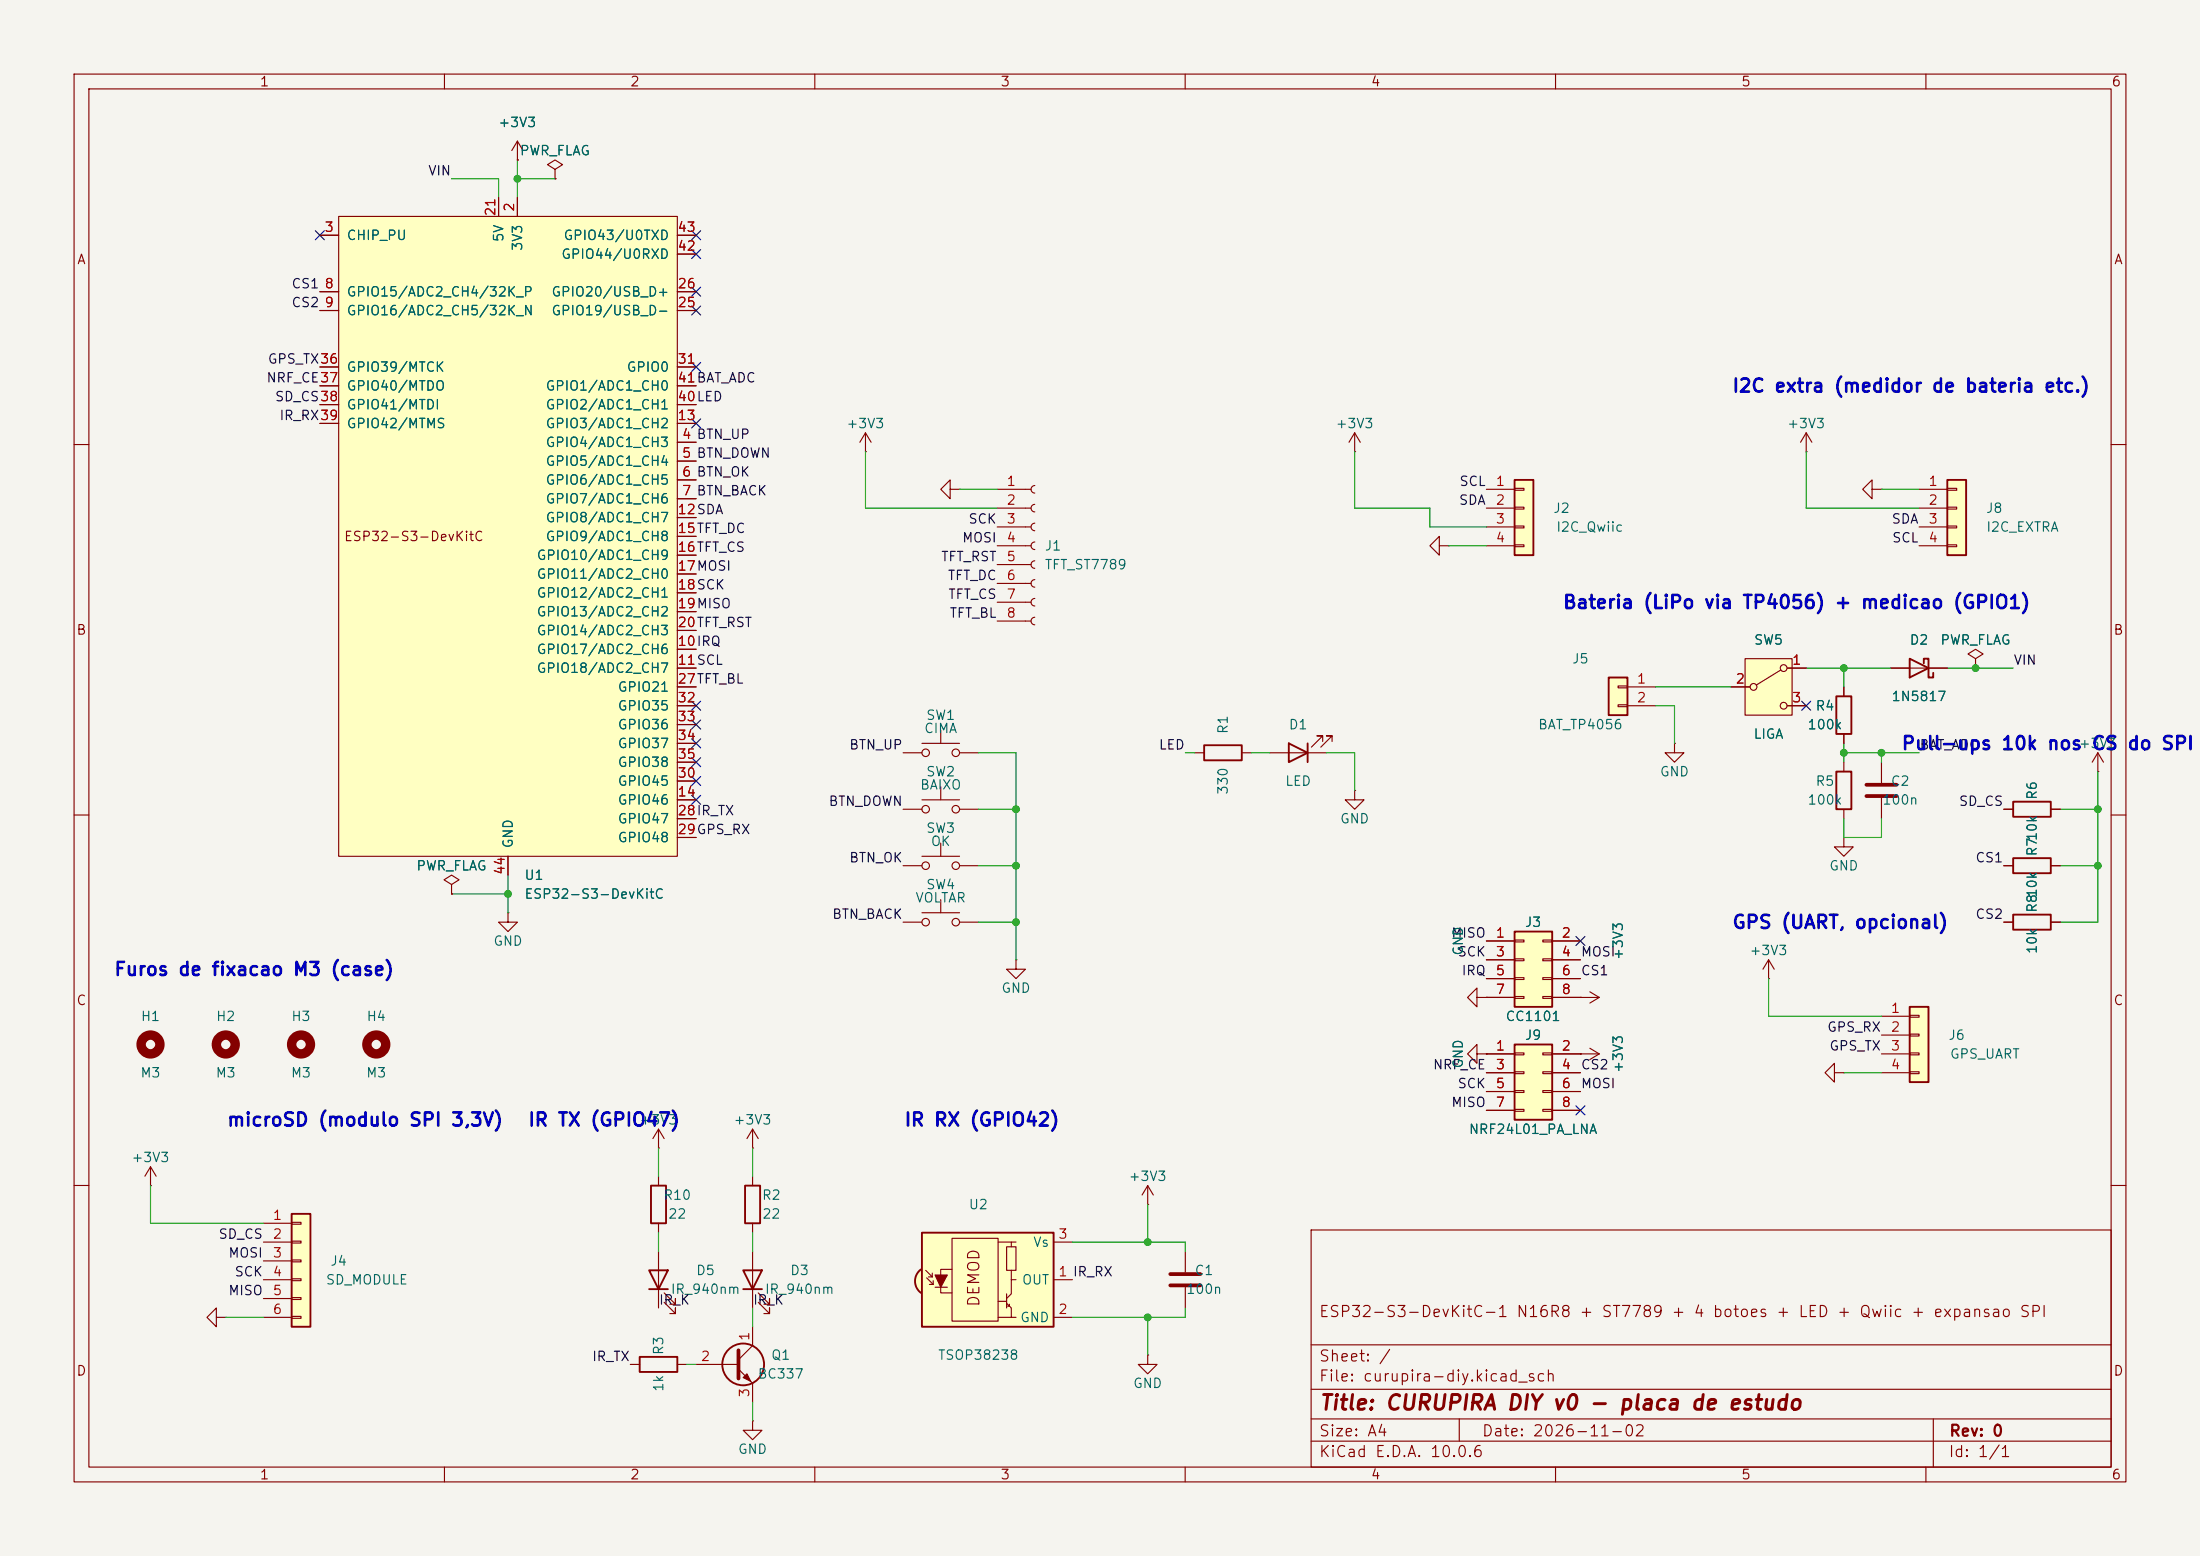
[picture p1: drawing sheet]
<svg xmlns="http://www.w3.org/2000/svg" width="297mm" height="210mm" viewBox="0 0 297 210" stroke-linecap="round" stroke-linejoin="round" font-family="sans-serif">
<path d="M0 0h297v210h-297z" fill="#f5f4ef" stroke="#f5f4ef" stroke-width=".14"/>
<g fill="none" stroke="#840000" stroke-width=".15">
<path d="M10 10h277v190h-277zM12 12h273v186h-273zM60 10v2M110 10v2M160 10v2M210 10v2M260 10v2M10 60h2M134.6 66h4.6M134.6 68.6h4.6M134.6 71.1h4.6M134.6 73.7h4.6"/>
<path d="M134.6 76.2h4.6M134.6 78.7h4.6M139.7 65.5a.51 .51 0 0 0-.5 .5 .51 .51 0 0 0 .5 .5M139.7 68.1a.51 .51 0 0 0-.5 .5 .51 .51 0 0 0 .5 .5M139.7 70.6a.51 .51 0 0 0-.5 .5 .51 .51 0 0 0 .5 .5M139.7 73.2a.51 .51 0 0 0-.5 .5 .51 .51 0 0 0 .5 .5M139.7 75.7a.51 .51 0 0 0-.5 .5 .51 .51 0 0 0 .5 .5M139.7 78.2a.51 .51 0 0 0-.5 .5 .51 .51 0 0 0 .5 .5M285 60h2M127 98.6v1.7M134.6 81.3h4.6M134.6 83.8h4.6"/>
<path d="M139.7 80.8a.51 .51 0 0 0-.5 .5 .51 .51 0 0 0 .5 .5M139.7 83.3a.51 .51 0 0 0-.5 .5 .51 .51 0 0 0 .5 .5M10 110h2M121.9 101.6h2.6M121.9 116.8h2.6M121.9 109.2h2.6M124.5 100.3h5M124.5 115.6h5M124.5 108h5M127 106.2v1.8M127 113.8v1.8M129.5 101.6h2.6"/>
<path d="M129.5 116.8h2.6M129.5 109.2h2.6M161.3 101.6h1.3M167.6 101.6h1.3M171.4 101.6h7.7M178.6 100.1v-.8h-.8h.8l-1.6 1.5M179.8 100.1v-.8h-.7h.7l-1.5 1.5M182.9 106.7v1.3h1.2l-1.2 1.2-1.3-1.2h1.3M182.9 106.7h.1M285 110h2M68.6 123.2v1.3h1.2l-1.2 1.2-1.3-1.2h1.3M68.6 123.2h.1"/>
<path d="M121.9 124.5h2.6M124.5 123.2h5M127 121.4v1.8M129.5 124.5h2.6M20.3 157.5l-.7 1.3M20.3 157.5l.8 1.3M20.3 157.5v2.5M88.9 154.9h.1M88.9 152.4l-.8 1.3M88.9 152.4l.8 1.3M88.9 152.4v2.5M88.9 158.8v1.2"/>
<path d="M101.6 154.9h.1M101.6 152.4l-.8 1.3M101.6 152.4l.8 1.3M101.6 152.4v2.5M101.6 158.8v1.2M10 160h2M20.3 160h.1M29.2 177.8v-1.3l-1.3 1.3 1.3 1.3v-1.3h1.3M30.5 177.8h.1M88.9 165.1v1.3M88.9 168.9v7.6M89.7 175.8l1.5 1.5v-.8v.8h-.8"/>
<path d="M89.7 174.5l1.5 1.5v-.7v.7h-.8M101.6 165.1v1.3M101.6 168.9v7.6M102.4 175.8l1.5 1.5v-.8v.8h-.8M102.4 174.5l1.5 1.5v-.7v.7h-.8M177 166h108v32h-108zM285 160h2M60 198v2M85.1 184.2h1.3M91.4 184.2h1.3M110 198v2M160 198v2"/>
<path d="M177 194.5h108M177 191.5h108M177 187.5h108M177 181.5h108M197 191.5v3M210 198v2M260 198v2M261 191.5v6.5"/>
<circle cx="125" cy="109.2" r=".51"/>
<circle cx="125" cy="116.8" r=".51"/>
<circle cx="125" cy="101.6" r=".51"/>
<circle cx="129" cy="116.8" r=".51"/>
<circle cx="129" cy="101.6" r=".51"/>
<circle cx="129" cy="109.2" r=".51"/>
<circle cx="125" cy="124.5" r=".51"/>
<circle cx="129" cy="124.5" r=".51"/>
</g>
<path d="M162.6 100.6h5v2h-5zM174 100.3l2.5 1.3-2.5 1.3zM176.5 100.3v2.6M87.6 171.5h2.6l-1.3 2.5zM87.6 174h2.6M87.9 160h2v5.1h-2zM100.3 171.5h2.6l-1.3 2.5zM100.3 174h2.6M100.6 160h2v5.1h-2zM86.4 183.1h5v2.1h-5z" fill="none" stroke="#840000" stroke-width=".25"/>
<path d="M204.5 64.8h2.5v10.1h-2.5z" fill="#ffffc2"/>
<path d="M204.5 64.8h2.5v10.1h-2.5zM247.9 94h2v5.1h-2zM247.9 104.1h2v5.1h-2zM271.8 115.8h5.1v2.1h-5.1zM271.8 123.4h5.1v2.1h-5.1z" fill="none" stroke="#840000" stroke-width=".25"/>
<g fill="none" stroke="#840000" stroke-width=".15">
<path d="M200.7 66h3.8M200.7 68.6h3.8M200.7 71.1h3.8M200.7 73.7h3.8M204.5 65.9h1.2v.3h-1.2zM204.5 68.5h1.2v.2h-1.2zM204.5 71h1.2v.2h-1.2zM204.5 73.5h1.2v.3h-1.2zM248.9 92.7v1.3M248.9 99.1v1.2M248.9 113v1.3h1.3l-1.3 1.3-1.3-1.3h1.3M248.9 113h.1"/>
<path d="M248.9 102.9v1.2M248.9 109.2v1.3M254 102.9v2.8M254 107.7v2.8M270.5 116.8h1.3M276.9 116.8h1.2M283.2 104.1h.1M283.2 101.6l-.8 1.3M283.2 101.6l.8 1.3M283.2 101.6v2.5M137.2 129.5v1.3h1.2l-1.2 1.3-1.3-1.3h1.3M137.2 129.5h.1"/>
<path d="M238.8 132.1h.1M238.8 129.5l-.8 1.3M238.8 129.5l.7 1.3M238.8 129.5v2.6M270.5 124.5h1.3M276.9 124.5h1.2"/>
</g>
<g fill="none" stroke="#840000" stroke-width="1.3">
<circle cx="30.5" cy="141" r="1.27"/>
<circle cx="50.8" cy="141" r="1.27"/>
</g>
<path d="M252 105.9h4M252 107.4h4" fill="none" stroke="#840000" stroke-width=".51"/>
<path d="M39.4 163.8h2.5v15.3h-2.5z" fill="#ffffc2"/>
<path d="M39.4 163.8h2.5v15.3h-2.5z" fill="none" stroke="#840000" stroke-width=".25"/>
<path d="M35.6 165.1h3.8M35.6 167.6h3.8M35.6 170.2h3.8M35.6 172.7h3.8M35.6 175.3h3.8M35.6 177.8h3.8M39.4 165h1.2v.2h-1.2zM39.4 167.5h1.2v.3h-1.2zM39.4 170.1h1.2v.2h-1.2zM39.4 172.6h1.2v.2h-1.2zM39.4 175.1h1.2v.3h-1.2zM39.4 177.7h1.2v.2h-1.2z" fill="none" stroke="#840000" stroke-width=".15"/>
<g fill="none" stroke="#840000" stroke-width="1.3">
<circle cx="20.3" cy="141" r="1.27"/>
<circle cx="40.6" cy="141" r="1.27"/>
</g>
<path d="M257.8 135.9h2.5v10.2h-2.5z" fill="#ffffc2"/>
<g fill="none" stroke="#840000" stroke-width=".25">
<path d="M257.8 88.9l2.5 1.3-2.5 1.2zM259.7 89.5v-.6h.6v2.5h.7v-.6M271.8 108.2h5.1v2h-5.1zM257.8 135.9h2.5v10.2h-2.5z"/>
<circle cx="100.3" cy="184.1" r="2.82"/>
</g>
<g fill="none" stroke="#840000" stroke-width=".15">
<path d="M182.9 58.4l-.8 1.3M182.9 58.4l.7 1.3M182.9 58.4v2.6M182.9 61h.1M255.3 90.2h7.6M266.7 88.9l1-.6-1-.7-1 .7 1 .6v1.3M266.7 90.2h.1M61 119.4l1-.7-1-.6-1.1 .6 1.1 .7v1.3M270.5 109.2h1.3M276.9 109.2h1.2M61 120.7h.1M254 137.2h3.8"/>
<path d="M254 139.7h3.8M257.8 137h1.3v.3h-1.3zM257.8 139.6h1.3v.2h-1.3zM213.4 142.2h.1M213.4 142.2h2.5M214.6 141.5l1.3 .7M215.9 142.2l-1.3 .8M247.6 144.8v-1.3l-1.2 1.3 1.2 1.3v-1.3h1.3M248.9 144.8h.1M254 142.2h3.8M254 144.8h3.8M257.8 142.1h1.3v.3h-1.3z"/>
<path d="M257.8 144.7h1.3v.2h-1.3zM101.6 179.1v2.5l-1.9 1.9M94 184.2h5.7M99.7 184.8l1.9 1.9v2.5M101.6 191.8v1.2h1.3l-1.3 1.3-1.3-1.3h1.3M101.6 191.8h.1"/>
</g>
<path d="M99.7 182.2v3.9" fill="none" stroke="#840000" stroke-width=".51"/>
<path d="M100.3 185.9l.5-.5 .5 1z" fill="#840000" stroke="#840000" stroke-width=".15"/>
<path d="M235.6 88.9h6.3v7.6h-6.3z" fill="#ffffc2"/>
<g fill="none" stroke="#840000" stroke-width=".15">
<path d="M233.7 92.7h2.5M235.6 88.9h6.3v7.6h-6.3zM240.4 90.4l-3.3 2.1M241.3 90.2h2.5M241.3 95.3h2.5M226.1 100.3v1.3h1.2l-1.2 1.3-1.3-1.3h1.3M226.1 100.3h.1"/>
<circle cx="236.7" cy="92.7" r=".46"/>
<circle cx="240.8" cy="95.3" r=".46"/>
<circle cx="240.8" cy="90.2" r=".46"/>
</g>
<path d="M217.2 91.4h2.5v5.1h-2.5z" fill="#ffffc2"/>
<path d="M217.2 91.4h2.5v5.1h-2.5z" fill="none" stroke="#840000" stroke-width=".25"/>
<path d="M243.8 58.4l-.7 1.3M243.8 58.4l.8 1.3M243.8 58.4v2.6M243.8 61h.1M218.4 92.6h1.3v.2h-1.3zM218.4 95.1h1.3v.3h-1.3zM219.7 92.7h3.8M219.7 95.3h3.8" fill="none" stroke="#840000" stroke-width=".15"/>
<path d="M262.9 64.8h2.5v10.1h-2.5z" fill="#ffffc2"/>
<path d="M262.9 64.8h2.5v10.1h-2.5z" fill="none" stroke="#840000" stroke-width=".25"/>
<path d="M259.1 66h3.8M259.1 68.6h3.8M259.1 71.1h3.8M259.1 73.7h3.8M262.9 65.9h1.3v.3h-1.3zM262.9 68.5h1.3v.2h-1.3zM262.9 71h1.3v.2h-1.3zM262.9 73.5h1.3v.3h-1.3z" fill="none" stroke="#840000" stroke-width=".15"/>
<path d="M204.5 141h5v10.1h-5z" fill="#ffffc2"/>
<path d="M204.5 141h5v10.1h-5z" fill="none" stroke="#840000" stroke-width=".25"/>
<g fill="none" stroke="#840000" stroke-width=".15">
<path d="M252.7 66v-1.2l-1.2 1.2 1.2 1.3v-1.3h1.3M254 66h.1M200.7 142.2h3.8M200.7 144.8h3.8M200.7 147.3h3.8M200.7 149.9h3.8M204.5 142.1h1.2v.3h-1.2zM204.5 144.7h1.2v.2h-1.2zM204.5 147.2h1.2v.2h-1.2zM204.5 149.7h1.2v.3h-1.2zM208.3 142.1h1.2v.3h-1.2zM208.3 144.7h1.2v.2h-1.2z"/>
<path d="M208.3 147.2h1.2v.2h-1.2zM208.3 149.7h1.2v.3h-1.2zM209.5 142.2h3.9M209.5 144.8h3.9M209.5 147.3h3.9M209.5 149.9h3.9"/>
</g>
<path d="M45.7 29.2h45.7v86.4h-45.7z" fill="#ffffc2"/>
<g fill="none" stroke="#840000" stroke-width=".15">
<path d="M43.2 31.8h2.5M43.2 39.4h2.5M45.7 29.2h45.7v86.4h-45.7zM67.3 26.7v2.5M69.8 26.7v2.5M91.4 34.3h2.6M91.4 31.8h2.6M91.4 39.4h2.6M43.2 57.2h2.5M43.2 54.6h2.5M43.2 52.1h2.5M43.2 41.9h2.5"/>
<path d="M43.2 49.5h2.5M91.4 57.2h2.6M91.4 54.6h2.6M91.4 52.1h2.6M91.4 59.7h2.6M91.4 41.9h2.6M91.4 49.5h2.6M91.4 62.2h2.6M91.4 64.8h2.6M91.4 67.3h2.6M91.4 69.9h2.6M91.4 72.4h2.6"/>
<path d="M91.4 74.9h2.6M91.4 77.5h2.6M91.4 82.6h2.6M91.4 87.6h2.6M91.4 90.2h2.6M91.4 80h2.6M91.4 85.1h2.6M91.4 92.7h2.6M91.4 95.3h2.6M91.4 97.8h2.6M68.6 115.6v2.5M91.4 108h2.6"/>
<path d="M91.4 110.5h2.6M91.4 113h2.6M91.4 105.4h2.6M91.4 100.3h2.6M91.4 102.9h2.6M154.9 162.6h.1M154.9 160l-.7 1.3M154.9 160l.8 1.3M154.9 160v2.6M160 168.9v2.8M160 173.7v2.8M154.9 182.9v1.3h1.3l-1.3 1.2-1.2-1.2h1.2"/>
<path d="M154.9 182.9h.1"/>
</g>
<path d="M158 172h4.1M158 173.5h4.1" fill="none" stroke="#840000" stroke-width=".51"/>
<path d="M124.1 171.5l.2-.2 1.2 1.6-1.2 1.6a1.97 1.97 0 0 1-.2-3z" fill="#ffffc2" stroke="#ffffc2" stroke-width=".14"/>
<path d="M124.5 166.4h17.7v12.7h-17.7z" fill="#ffffc2"/>
<path d="M124.3 171.3a1.97 1.97 0 0 0 0 3.2M124.5 166.4h17.7v12.7h-17.7z" fill="none" stroke="#840000" stroke-width=".25"/>
<g fill="none" stroke="#840000" stroke-width=".15">
<path d="M69.8 19.1l-.7 1.2M69.8 19.1l.8 1.2M69.8 19.1v2.5M69.8 21.6h.1M74.9 22.9l1-.7-1-.6-1 .6 1 .7v1.2M74.9 24.1h.1M199.4 142.2v-1.2l-1.3 1.2 1.3 1.3v-1.3h1.3M200.7 142.2h.1M125 171.5l.9 .8M125.1 172.5l.9 .9M125.3 172.3h.6M125.5 173.4h.5"/>
<path d="M125.9 171.8v.5M126 172.8v.6M126.2 173.7h1.7M128.5 167.1h6.2v11.2h-6.2zM128.5 171.3h-1.5v3.2h1.5M134.7 167.6h1.8M134.7 177.8h1.8M134.7 175.6h1.2M135.9 168.3h1.3v3.2h-1.3zM135.9 175.9l.6 .6v1.3h.7M135.9 174.6v1.9M136.3 176v.3h-.3"/>
<path d="M136.5 171.5v1.2M137.2 172.7h-.7v1.9l-.6 .7M137.2 167.6h-.7v.7M142.2 167.6h2.6M142.2 177.8h2.6M142.2 172.7h2.6"/>
</g>
<path d="M126.2 172.1h1.7l-.9 1.6z" fill="#840000" stroke="#840000" stroke-width=".15"/>
<path d="M204.5 125.7h5v10.2h-5z" fill="#ffffc2"/>
<path d="M204.5 125.7h5v10.2h-5z" fill="none" stroke="#840000" stroke-width=".25"/>
<g fill="none" stroke="#840000" stroke-width=".15">
<path d="M43.2 31.8h2.5M43.2 39.4h2.5M67.3 26.7v2.5M69.8 21.6h.1M69.8 26.7v2.5M74.9 24.1h.1M91.4 34.3h2.6M91.4 31.8h2.6M91.4 39.4h2.6M43.2 57.2h2.5M43.2 54.6h2.5M43.2 52.1h2.5"/>
<path d="M43.2 41.9h2.5M43.2 49.5h2.5M91.4 57.2h2.6M91.4 54.6h2.6M91.4 52.1h2.6M91.4 59.7h2.6M91.4 41.9h2.6M91.4 49.5h2.6M116.8 58.4l-.7 1.3M116.8 58.4l.8 1.3M116.8 58.4v2.6M91.4 62.2h2.6"/>
<path d="M91.4 64.8h2.6M91.4 67.3h2.6M91.4 69.9h2.6M91.4 72.4h2.6M91.4 74.9h2.6M91.4 77.5h2.6M116.8 61h.1M128.3 66v-1.2l-1.3 1.2 1.3 1.3v-1.3h1.2M129.5 66h.1M194.3 73.7v-1.3l-1.3 1.3 1.3 1.2v-1.2h1.3M195.6 73.7h.1M91.4 82.6h2.6"/>
<path d="M91.4 87.6h2.6M91.4 90.2h2.6M91.4 80h2.6M91.4 85.1h2.6M91.4 92.7h2.6M91.4 95.3h2.6M91.4 97.8h2.6M233.7 92.7h2.5M241.3 90.2h2.5M241.3 95.3h2.5M248.9 92.7v1.3M248.9 99.1v1.2"/>
<path d="M255.3 90.2h2.5M260.3 90.2h2.6M266.7 90.2h.1M68.6 115.6v2.5M91.4 108h2.6M91.4 110.5h2.6M91.4 113h2.6M91.4 105.4h2.6M91.4 100.3h2.6M91.4 102.9h2.6M270.5 116.8h1.3M270.5 109.2h1.3"/>
<path d="M276.9 116.8h1.2M276.9 109.2h1.2M61 120.7h.1M199.4 134.6v-1.2l-1.3 1.2 1.3 1.3v-1.3h1.3M200.7 134.6h.1M200.7 127h3.8M200.7 129.5h3.8M200.7 132.1h3.8M200.7 134.6h3.8M204.5 126.9h1.2v.2h-1.2zM204.5 129.4h1.2v.3h-1.2zM204.5 132h1.2v.2h-1.2z"/>
<path d="M204.5 134.5h1.2v.2h-1.2zM208.3 126.9h1.2v.2h-1.2zM208.3 129.4h1.2v.3h-1.2zM208.3 132h1.2v.2h-1.2zM208.3 134.5h1.2v.2h-1.2zM209.5 127h3.9M209.5 129.5h3.9M209.5 132.1h3.9M209.5 134.6h6.4M213.4 134.6h.1M214.6 133.9l1.3 .7M215.9 134.6l-1.3 .8"/>
<path d="M270.5 124.5h1.3M276.9 124.5h1.2M200.7 142.2h.1M200.7 142.2h3.8M200.7 144.8h3.8M200.7 147.3h3.8M200.7 149.9h3.8M209.5 142.2h3.9M209.5 144.8h3.9M209.5 147.3h3.9M209.5 149.9h3.9M213.4 142.2h.1"/>
</g>
<g fill="none" stroke="#009600" stroke-width=".15">
<path d="M61 24.1h6.3v2.6M69.8 21.6v5.1M69.8 24.1h5.1M116.8 61v7.6h17.8M129.5 66h5.1M182.9 61v7.6h10.1v2.5h7.7M195.6 73.7h5.1M243.8 61v7.6h15.3M254 66h5.1M223.5 92.7h10.2M223.5 95.3h2.6v5M243.8 90.2h11.5"/>
<path d="M248.9 90.2v2.5M262.9 90.2h8.9M68.6 118.1v5.1M132.1 101.6h5.1v27.9M132.1 109.2h5.1M132.1 116.8h5.1M160 101.6h1.3M168.9 101.6h2.5M179.1 101.6h3.8v5.1M248.9 100.3v2.6M248.9 110.5v2.5h5.1v-2.5M248.9 101.6h10.2"/>
<path d="M254 101.6v1.3M278.1 109.2h5.1M278.1 116.8h5.1M283.2 104.1v20.4h-5.1M61 120.7h7.6M132.1 124.5h5.1M238.8 132.1v5.1h15.2M88.9 154.9v3.9M101.6 154.9v3.9M248.9 144.8h5.1M20.3 160v5.1h15.3M30.5 177.8h5.1"/>
<path d="M88.9 166.4v2.5M101.6 166.4v2.5M101.6 176.5v2.6M144.8 167.6h15.2v1.3M154.9 162.6v5M154.9 177.8v5.1M160 176.5v1.3h-15.2M92.7 184.2h1.3M101.6 189.2v2.6"/>
</g>
<g fill="none" stroke="#000084" stroke-width=".15">
<path d="M42.6 31.1l1.2 1.3M43.8 31.1l-1.2 1.3M93.4 31.1l1.2 1.3M93.4 33.7l1.2 1.2M93.4 38.8l1.2 1.2M94.6 31.1l-1.2 1.3M94.6 33.7l-1.2 1.2M94.6 38.8l-1.2 1.2M93.4 48.9l1.2 1.2M93.4 56.5l1.2 1.3M93.4 41.3l1.2 1.2M94.6 48.9l-1.2 1.2"/>
<path d="M94.6 56.5l-1.2 1.3M94.6 41.3l-1.2 1.2M93.4 97.2l1.2 1.2M93.4 94.6l1.2 1.3M93.4 99.7l1.2 1.2M94.6 97.2l-1.2 1.2M94.6 94.6l-1.2 1.3M94.6 99.7l-1.2 1.2M243.2 94.6l1.2 1.3M244.4 94.6l-1.2 1.3M93.4 102.3l1.2 1.2M93.4 107.3l1.2 1.3"/>
<path d="M93.4 104.8l1.2 1.2M94.6 102.3l-1.2 1.2M94.6 107.3l-1.2 1.3M94.6 104.8l-1.2 1.2M212.8 126.4l1.2 1.2M214 126.4l-1.2 1.2M212.8 149.3l1.2 1.2M214 149.3l-1.2 1.2"/>
</g>
<g fill="#009600" stroke="#009600" stroke-width=".14">
<circle cx="69.8" cy="24.1" r=".46"/>
<circle cx="137.2" cy="124.5" r=".46"/>
<circle cx="137.2" cy="116.8" r=".46"/>
<circle cx="137.2" cy="109.2" r=".46"/>
<circle cx="68.6" cy="120.7" r=".46"/>
<circle cx="266.7" cy="90.2" r=".46"/>
<circle cx="248.9" cy="101.6" r=".46"/>
<circle cx="254" cy="101.6" r=".46"/>
<circle cx="283.2" cy="116.8" r=".46"/>
<circle cx="283.2" cy="109.2" r=".46"/>
<circle cx="248.9" cy="90.2" r=".46"/>
<circle cx="154.9" cy="167.6" r=".46"/>
<circle cx="154.9" cy="177.8" r=".46"/>
</g>
<text font-size="2" fill="#840000" x="178" y="190.8">Title: CURUPIRA DIY v0 - placa de estudo</text>
<g font-size="1.8" fill="#0000c2">
<text x="233.7" y="53.4">I2C extra (medidor de bateria etc.)</text>
<text x="210.9" y="82.6">Bateria (LiPo via TP4056) + medicao (GPIO1)</text>
<text x="256.6" y="101.7">Pull-ups 10k nos CS</text>
<text x="287.1" y="101.7">do SPI</text>
<text x="233.7" y="125.8">GPS (UART, opcional)</text>
<text x="15.3" y="132.1">Furos de fixacao M3 (case)</text>
<text x="30.5" y="152.5">microSD (modulo SPI 3,3V)</text>
<text x="71.2" y="152.5">IR TX (GPIO47)</text>
<text x="122" y="152.5">IR RX (GPIO42)</text>
</g>
<g font-size="1.5" fill="#840000">
<text x="132.6" y="176.5" transform="rotate(-90 132.6 176.5)">DEMOD</text>
<text x="178" y="178.1">ESP32-S3-DevKitC-1 N16R8 + ST7789 + 4 botoes + LED + Qwiic + expansao SPI</text>
<text x="178" y="184.1">Sheet: /</text>
<text x="178" y="186.8">File: curupira-diy.kicad_sch</text>
<text x="178" y="197">KiCad E.D.A. 10.0.6</text>
<text x="178" y="194.2">Size: A4</text>
<text x="200" y="194.2">Date: 2026-11-02</text>
<text x="263" y="197">Id: 1/1</text>
<text x="263" y="194.2">Rev: 0</text>
</g>
<g font-size="1.3" fill="#840000">
<text x="35" y="12">1</text>
<text x="85" y="12">2</text>
<text x="135" y="12">3</text>
<text x="185" y="12">4</text>
<text x="235" y="12">5</text>
<text x="285" y="12">6</text>
<text x="10.3" y="36">A</text>
<text x="285.3" y="36">A</text>
<text x="46.3" y="73.4">ESP32-S3-DevKitC</text>
<text x="10.2" y="86">B</text>
<text x="285.2" y="86">B</text>
<text x="10.2" y="136">C</text>
<text x="285.2" y="136">C</text>
<text x="10.2" y="186">D</text>
<text x="285.2" y="186">D</text>
<text x="35" y="200">1</text>
<text x="85" y="200">2</text>
<text x="135" y="200">3</text>
<text x="185" y="200">4</text>
<text x="235" y="200">5</text>
<text x="285" y="200">6</text>
</g>
<g font-size="1.3" fill="#006464">
<text x="67.2" y="17.5">+3V3</text>
<text x="70.1" y="21.3">PWR_FLAG</text>
<text x="46.7" y="32.7">CHIP_PU</text>
<text x="68.3" y="32.8" transform="rotate(-90 68.3 32.8)">5V</text>
<text x="70.8" y="34" transform="rotate(-90 70.8 34)">3V3</text>
<text x="75.7" y="35.3">GPIO44/U0RXD</text>
<text x="76" y="32.7">GPIO43/U0TXD</text>
<text x="46.7" y="40.3">GPIO15/ADC2_CH4/32K_P</text>
<text x="74.4" y="40.3">GPIO20/USB_D+</text>
<text x="46.7" y="42.9">GPIO16/ADC2_CH5/32K_N</text>
<text x="74.4" y="42.9">GPIO19/USB_D-</text>
<text x="46.7" y="50.5">GPIO39/MTCK</text>
<text x="46.7" y="53">GPIO40/MTDO</text>
<text x="73.6" y="53">GPIO1/ADC1_CH0</text>
<text x="84.5" y="50.5">GPIO0</text>
<text x="46.7" y="58.1">GPIO42/MTMS</text>
<text x="46.7" y="55.6">GPIO41/MTDI</text>
<text x="73.6" y="55.6">GPIO2/ADC1_CH1</text>
<text x="73.6" y="58.1">GPIO3/ADC1_CH2</text>
<text x="114.2" y="58.1">+3V3</text>
<text x="180.2" y="58.1">+3V3</text>
<text x="241.2" y="58.1">+3V3</text>
<text x="73.6" y="60.7">GPIO4/ADC1_CH3</text>
<text x="73.6" y="63.2">GPIO5/ADC1_CH4</text>
<text x="73.6" y="65.7">GPIO6/ADC1_CH5</text>
<text x="73.6" y="68.3">GPIO7/ADC1_CH6</text>
<text x="73.6" y="70.8">GPIO8/ADC1_CH7</text>
<text x="209.6" y="69.5">J2</text>
<text x="268" y="69.5">J8</text>
<text x="72.4" y="75.9">GPIO10/ADC1_CH9</text>
<text x="73.6" y="73.4">GPIO9/ADC1_CH8</text>
<text x="141" y="74.6">J1</text>
<text x="141" y="77.2">TFT_ST7789</text>
<text x="210" y="72.1">I2C_Qwiic</text>
<text x="268.1" y="72.1">I2C_EXTRA</text>
<text x="72.4" y="83.5">GPIO13/ADC2_CH2</text>
<text x="72.4" y="78.4">GPIO11/ADC2_CH0</text>
<text x="72.4" y="81">GPIO12/ADC2_CH1</text>
<text x="72.4" y="88.6">GPIO17/ADC2_CH6</text>
<text x="72.4" y="86.1">GPIO14/ADC2_CH3</text>
<text x="212.1" y="89.9">J5</text>
<text x="236.7" y="87.3">SW5</text>
<text x="257.7" y="87.3">D2</text>
<text x="261.9" y="87.3">PWR_FLAG</text>
<text x="72.4" y="91.1">GPIO18/ADC2_CH7</text>
<text x="83.3" y="93.7">GPIO21</text>
<text x="255.3" y="94.9">1N5817</text>
<text x="83.3" y="96.2">GPIO35</text>
<text x="83.3" y="98.8">GPIO36</text>
<text x="83.3" y="101.3">GPIO37</text>
<text x="124.7" y="99.3">CIMA</text>
<text x="124.9" y="97.5">SW1</text>
<text x="166.1" y="99.2" transform="rotate(-90 166.1 99.2)">R1</text>
<text x="173.9" y="98.8">D1</text>
<text x="207.5" y="98.8">BAT_TP4056</text>
<text x="236.6" y="100">LIGA</text>
<text x="243.9" y="98.8">100k</text>
<text x="245" y="96.2">R4</text>
<text x="280.5" y="101.3">+3V3</text>
<text x="83.3" y="106.4">GPIO45</text>
<text x="83.3" y="103.8">GPIO38</text>
<text x="124.1" y="106.9">BAIXO</text>
<text x="124.9" y="105.1">SW2</text>
<text x="166.1" y="107.4" transform="rotate(-90 166.1 107.4)">330</text>
<text x="173.4" y="106.4">LED</text>
<text x="224" y="105.1">GND</text>
<text x="245" y="106.4">R5</text>
<text x="255.2" y="106.4">C2</text>
<text x="83.3" y="108.9">GPIO46</text>
<text x="83.3" y="111.5">GPIO47</text>
<text x="83.3" y="114">GPIO48</text>
<text x="124.9" y="112.7">SW3</text>
<text x="180.8" y="111.5">GND</text>
<text x="243.9" y="108.9">100k</text>
<text x="254" y="108.9">100n</text>
<text x="275.3" y="113.6" transform="rotate(-90 275.3 113.6)">10k</text>
<text x="275.3" y="108" transform="rotate(-90 275.3 108)">R6</text>
<text x="56.1" y="117.8">PWR_FLAG</text>
<text x="69.5" y="114.6" transform="rotate(-90 69.5 114.6)">GND</text>
<text x="70.7" y="119.1">U1</text>
<text x="125.6" y="114.5">OK</text>
<text x="246.9" y="117.8">GND</text>
<text x="275.3" y="115.7" transform="rotate(-90 275.3 115.7)">R7</text>
<text x="70.7" y="121.6">ESP32-S3-DevKitC</text>
<text x="123.5" y="122.1">VOLTAR</text>
<text x="124.9" y="120.3">SW4</text>
<text x="205.8" y="125.4">J3</text>
<text x="275.3" y="123.3" transform="rotate(-90 275.3 123.3)">R8</text>
<text x="275.3" y="121.2" transform="rotate(-90 275.3 121.2)">10k</text>
<text x="66.5" y="128">GND</text>
<text x="197.8" y="129.1" transform="rotate(-90 197.8 129.1)">GND</text>
<text x="219.4" y="129.7" transform="rotate(-90 219.4 129.7)">+3V3</text>
<text x="236.1" y="129.2">+3V3</text>
<text x="275.3" y="128.9" transform="rotate(-90 275.3 128.9)">10k</text>
<text x="135.1" y="134.3">GND</text>
<text x="18.9" y="138.1">H1</text>
<text x="29.1" y="138.1">H2</text>
<text x="39.2" y="138.1">H3</text>
<text x="49.4" y="138.1">H4</text>
<text x="203.2" y="138.1">CC1101</text>
<text x="205.8" y="140.7">J9</text>
<text x="262.9" y="140.7">J6</text>
<text x="263.2" y="143.2">GPS_UART</text>
<text x="18.9" y="145.7">M3</text>
<text x="29" y="145.7">M3</text>
<text x="39.2" y="145.7">M3</text>
<text x="49.3" y="145.7">M3</text>
<text x="197.8" y="144.3" transform="rotate(-90 197.8 144.3)">GND</text>
<text x="219.4" y="144.9" transform="rotate(-90 219.4 144.9)">+3V3</text>
<text x="86.2" y="152.1">+3V3</text>
<text x="98.9" y="152.1">+3V3</text>
<text x="198.2" y="153.4">NRF24L01_PA_LNA</text>
<text x="17.7" y="157.2">+3V3</text>
<text x="152.3" y="159.7">+3V3</text>
<text x="89.5" y="162.3">R10</text>
<text x="90.1" y="164.8">22</text>
<text x="102.8" y="162.3">R2</text>
<text x="102.8" y="164.8">22</text>
<text x="130.7" y="163.5">U2</text>
<text x="43.9" y="173.7">SD_MODULE</text>
<text x="44.5" y="171.1">J4</text>
<text x="93.9" y="172.4">D5</text>
<text x="106.6" y="172.4">D3</text>
<text x="137.9" y="173.7">OUT</text>
<text x="139.4" y="168.6">Vs</text>
<text x="161.2" y="172.4">C1</text>
<text x="90.5" y="175">IR_940nm</text>
<text x="103.2" y="175">IR_940nm</text>
<text x="137.6" y="178.8">GND</text>
<text x="160" y="175">100n</text>
<text x="89.9" y="183" transform="rotate(-90 89.9 183)">R3</text>
<text x="104" y="183.8">Q1</text>
<text x="126.5" y="183.8">TSOP38238</text>
<text x="89.9" y="187.9" transform="rotate(-90 89.9 187.9)">1k</text>
<text x="102.2" y="186.4">BC337</text>
<text x="152.9" y="187.7">GND</text>
<text x="99.5" y="196.5">GND</text>
</g>
<g font-size="1.3" fill="#0f0f0f">
<text x="57.7" y="24">VIN</text>
<text x="39.3" y="39.2">CS1</text>
<text x="39.3" y="41.8">CS2</text>
<text x="35.9" y="51.9">NRF_CE37</text>
<text x="36.1" y="49.4">GPS_TX36</text>
<text x="37" y="54.5">SD_CS38</text>
<text x="37.6" y="57">IR_RX39</text>
<text x="196.9" y="65.9">SCL</text>
<text x="130.6" y="71">SCK</text>
<text x="196.9" y="68.5">SDA</text>
<text x="255.3" y="71">SDA</text>
<text x="127" y="76.1">TFT_RST</text>
<text x="129.8" y="73.5">MOSI</text>
<text x="255.3" y="73.5">SCL</text>
<text x="127.9" y="78.6">TFT_DC</text>
<text x="127.9" y="81.2">TFT_CS</text>
<text x="128.1" y="83.7">TFT_BL</text>
<text x="271.8" y="90">VIN</text>
<text x="114.6" y="101.5">BTN_UP</text>
<text x="156.3" y="101.5">LED</text>
<text x="259.1" y="101.5">BAT_ADC</text>
<text x="111.8" y="109.1">BTN_DOWN</text>
<text x="264.4" y="109.1">SD_CS</text>
<text x="114.6" y="116.7">BTN_OK</text>
<text x="266.6" y="116.7">CS1</text>
<text x="112.3" y="124.3">BTN_BACK</text>
<text x="266.6" y="124.3">CS2</text>
<text x="195.8" y="126.9">MISO</text>
<text x="196.7" y="129.4">SCK</text>
<text x="197.2" y="132">IRQ</text>
<text x="213.3" y="132">CS1</text>
<text x="213.3" y="129.4">MOSI</text>
<text x="246.6" y="139.6">GPS_RX</text>
<text x="246.9" y="142.1">GPS_TX</text>
<text x="193.4" y="144.7">NRF_CE</text>
<text x="195.8" y="149.7">MISO</text>
<text x="196.7" y="147.2">SCK</text>
<text x="213.3" y="147.2">MOSI</text>
<text x="213.3" y="144.7">CS2</text>
<text x="29.4" y="167.5">SD_CS</text>
<text x="30.7" y="170.1">MOSI</text>
<text x="31.6" y="172.6">SCK</text>
<text x="30.7" y="175.1">MISO</text>
<text x="88.9" y="176.4">IR_K</text>
<text x="101.6" y="176.4">IR_K</text>
<text x="79.8" y="184">IR_TX</text>
</g>
<g font-size="1.3" fill="#a90000">
<text x="67.2" y="29.3" transform="rotate(-90 67.2 29.3)">21</text>
<text x="69.7" y="28.7" transform="rotate(-90 69.7 28.7)">2</text>
<text x="43.7" y="31.6">3</text>
<text x="91.4" y="34.2">42</text>
<text x="91.4" y="31.6">43</text>
<text x="43.7" y="39.2">8</text>
<text x="43.7" y="41.8">9</text>
<text x="91.4" y="41.8">25</text>
<text x="91.4" y="39.2">26</text>
<text x="43.1" y="49.4">36</text>
<text x="43.1" y="51.9">37</text>
<text x="91.4" y="51.9">41BAT_ADC</text>
<text x="91.4" y="49.4">31</text>
<text x="91.4" y="51.9">41</text>
<text x="43.1" y="57">39</text>
<text x="43.1" y="54.5">38</text>
<text x="91.4" y="54.5">40LED</text>
<text x="91.4" y="57">13</text>
<text x="91.4" y="54.5">40</text>
<text x="92" y="59.6">4 BTN_UP</text>
<text x="92" y="59.6">4</text>
<text x="92" y="62.1">5 BTN_DOWN</text>
<text x="92" y="64.6">6 BTN_OK</text>
<text x="92" y="62.1">5</text>
<text x="92" y="64.6">6</text>
<text x="135.8" y="65.9">1</text>
<text x="201.8" y="65.9">1</text>
<text x="260.3" y="65.9">1</text>
<text x="91.4" y="69.7">12SDA</text>
<text x="91.4" y="69.7">12</text>
<text x="92" y="67.2">7 BTN_BACK</text>
<text x="92" y="67.2">7</text>
<text x="135.8" y="68.4">2</text>
<text x="135.8" y="71">3</text>
<text x="201.8" y="68.4">2</text>
<text x="201.8" y="71">3</text>
<text x="260.3" y="68.4">2</text>
<text x="260.3" y="71">3</text>
<text x="91.4" y="72.3">15TFT_DC</text>
<text x="91.4" y="74.8">16TFT_CS</text>
<text x="91.4" y="77.3">17MOSI</text>
<text x="91.4" y="72.3">15</text>
<text x="91.4" y="74.8">16</text>
<text x="91.4" y="77.3">17</text>
<text x="135.8" y="73.5">4</text>
<text x="135.8" y="76.1">5</text>
<text x="201.8" y="73.5">4</text>
<text x="260.3" y="73.5">4</text>
<text x="91.4" y="82.4">19MISO</text>
<text x="91.4" y="79.9">18SCK</text>
<text x="91.4" y="82.4">19</text>
<text x="91.4" y="79.9">18</text>
<text x="135.8" y="78.6">6</text>
<text x="135.8" y="81.1">7</text>
<text x="135.8" y="83.7">8</text>
<text x="91.4" y="87.5">10IRQ</text>
<text x="91.4" y="85">20TFT_RST</text>
<text x="91.4" y="87.5">10</text>
<text x="91.4" y="85">20</text>
<text x="91.4" y="90">11SCL</text>
<text x="91.4" y="92.6">27TFT_BL</text>
<text x="91.4" y="95.1">32</text>
<text x="91.4" y="90">11</text>
<text x="91.4" y="92.6">27</text>
<text x="220.9" y="92.6">1</text>
<text x="220.9" y="95.1">2</text>
<text x="234.2" y="92.6">2</text>
<text x="241.8" y="90">1</text>
<text x="241.8" y="95.1">3</text>
<text x="91.4" y="97.7">33</text>
<text x="91.4" y="100.2">34</text>
<text x="91.4" y="107.8">14</text>
<text x="91.4" y="105.3">30</text>
<text x="91.4" y="102.7">35</text>
<text x="91.4" y="110.4">28IR_TX</text>
<text x="91.4" y="112.9">29GPS_RX</text>
<text x="91.4" y="110.4">28</text>
<text x="91.4" y="112.9">29</text>
<text x="68.4" y="118.2" transform="rotate(-90 68.4 118.2)">44</text>
<text x="201.8" y="126.9">1</text>
<text x="201.8" y="129.4">3</text>
<text x="201.8" y="131.9">5</text>
<text x="210.7" y="126.9">2</text>
<text x="210.7" y="129.4">4</text>
<text x="210.7" y="131.9">6</text>
<text x="201.8" y="134.5">7</text>
<text x="210.7" y="134.5">8</text>
<text x="255.2" y="137">1</text>
<text x="201.8" y="142.1">1</text>
<text x="210.7" y="142.1">2</text>
<text x="255.2" y="139.6">2</text>
<text x="255.2" y="142.1">3</text>
<text x="201.8" y="144.6">3</text>
<text x="201.8" y="147.2">5</text>
<text x="201.8" y="149.7">7</text>
<text x="210.7" y="144.6">4</text>
<text x="210.7" y="147.2">6</text>
<text x="210.7" y="149.7">8</text>
<text x="255.2" y="144.6">4</text>
<text x="36.7" y="165">1</text>
<text x="36.7" y="167.5">2</text>
<text x="142.8" y="167.5">3</text>
<text x="36.7" y="170">3</text>
<text x="36.7" y="172.6">4</text>
<text x="142.8" y="172.6">1 IR_RX</text>
<text x="36.7" y="175.1">5</text>
<text x="36.7" y="177.7">6</text>
<text x="142.8" y="177.7">2</text>
<text x="94.5" y="184">2</text>
<text x="101.5" y="181.1" transform="rotate(-90 101.5 181.1)">1</text>
<text x="101.5" y="188.7" transform="rotate(-90 101.5 188.7)">3</text>
</g>
</svg>
